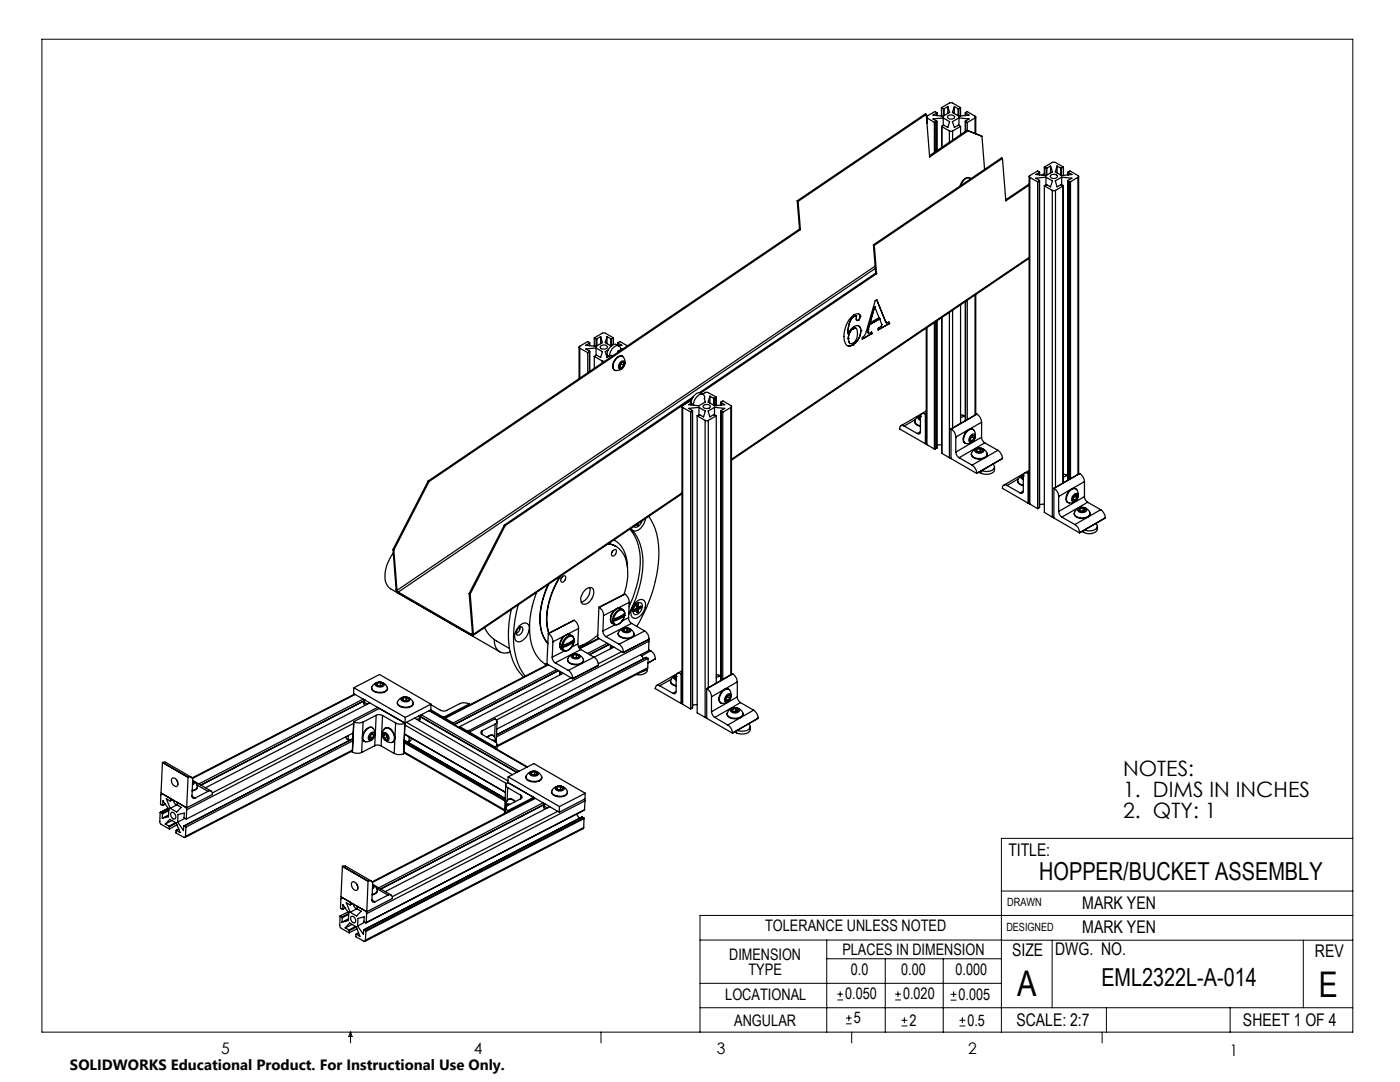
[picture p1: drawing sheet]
<svg xmlns="http://www.w3.org/2000/svg" width="279mm" height="216mm" viewBox="0 0 279 216" stroke-linecap="round" stroke-linejoin="round" font-family="sans-serif">
<g fill="none" stroke="#000" stroke-width=".2">
<path d="M8.4 7.8h261.6v198.2h-261.6zM199.8 177.8h70.2M270 167.3h-70.2v38.7M139.7 187.6h60.2M139.7 196.2h60.1M165 187.6v18.4M165 191.3h34.8M167.1 199.5h1.1M167.1 198.4h1.1M167.7 197.8v1.1M176.7 191.3v14.7M178.6 199.5h1.2"/>
<path d="M178.6 198.4h1.2M179.2 197.8v1.1M188.2 191.3v14.7M189.7 199.6h1.2M189.7 198.4h1.2M190.3 197.8v1.2M199.8 187.6h70.2M210 187.6v13.5M260.1 187.6v13.5M270 182.7h-130.3v23.3M70 206v2.1M70 206l.3 .8h-.7z"/>
<path d="M119.9 206v2.1M139.7 201.1h130.3M168.8 204.3h1.2M168.8 203.1h1.2M169.4 202.6v1.1M170 206v2.1M179.9 204.7h1.2M179.9 203.6h1.2M180.5 203v1.2M191.5 204.7h1.2M191.5 203.6h1.2M192.1 203v1.2"/>
<path d="M220 206v2.1M220.8 201.1v4.9M245.5 201.1v4.9"/>
</g>
<g fill="none" stroke="#000" stroke-width=".25">
<path d="M184.9 22.8l-25.6 17.4M184.9 22.8l.6 8.5 7.7-5.2M184.9 22.8l-.2-.1-25.6 17.4M184.9 23.5h.1M185 23.5l1.5 .9M185 23.5v1.1M186.5 24.4h.2M186.5 24.4v6M186.7 24.4v5.9M187 22.5v.6M187 24.2l-.1 5.9M187.9 21.5l1.8-1 .4 .1 1.6 .9"/>
<path d="M187.9 21.5l.4 .2M187.9 21.5v1.6M187.9 25.2v4.3M188 25.3l1.5 .8M188.2 23.5l1.3 .8-.3 1.1-.8-.4-.4 .3M188.2 23.5l-2 .2 .8 .5-.3 .2M188.2 23.5v1.5M188.3 21.7h.1M188.3 21.7v1.5M188.4 21.7v1.4M189.1 23.2l.7-.3 .5 .2 .2 .3a.83 .83 0 0 1-1.4 0zM189.2 21.3l.3 1.1-1.3 .8-2-.2 .8-.5-.4-.2-1.7 1"/>
<path d="M189.2 21.3l-.8 .4M189.2 21.3v1.3M189.5 26.1h.6M189.5 26.1v2.3M190.1 26.1v1.9M190.5 21.3l.7 .4M190.5 21.3l-.4 1.1 1.3 .8 2-.2-.7-.5M190.5 21.3v1.3M191.2 21.7h.1M191.2 21.7v1.4M191.3 21.7v1.5M191.4 23.5l-1.3 .8 .4 1.1 .7-.4 .5 .2"/>
<path d="M191.4 23.5l2 .2-.7 .5M191.4 23.5v1.5M191.7 25.2l-1.6 .9M191.7 21.5l-.4 .2M191.7 21.5v1.6M191.7 25.2v1.7M192.7 22.5v.6M192.7 24.2v2M192.7 22.5l.3-.2 1.7 .9v.2l-.1 .1M192.7 24.2l.3 .2M193 26l.2 .1M193 26l-7.5 5.1"/>
<path d="M193 26l3 1.2M193 24.4v1.6M193.2 26.1l2.8 1.1M193.6 35.5h-.1a1.65 1.65 0 0 0-1.9 1.6M193.7 35.7v-.1a1.14 1.14 0 0 0-1.6 .6l-.4 .8M194.6 23.5l-1.6 .9M194.6 23.5v3.1M194.7 23.4v3.3M196 27.2l.5 6.6M200.1 31.6l-25.6 17.4M200.1 31.6l.6 8.5 4.7-3.2M200.1 31.6l-.2-.1-25.6 17.4"/>
<path d="M205.4 35.2v65.2l.1 .2M205.4 36.7l-4.7 3.2M205.5 35.4l1.6 .9M205.5 35.4v65.2M207.1 36.3v65.2M207.4 34.4l-.3-.3-1.6 1-.1 .1 .1 .2M207.4 34.4l-.7 .4 2 .2M207.4 36.1l-.3 .2M207.5 34.4v.5M207.5 36.1l-.1 65.2M208.4 34.9l-.2 .1M208.4 34.9h.1"/>
<path d="M208.4 34.9l-.2-.1-.2 .2M208.4 33.3l1.8-1 .4 .1 1.6 .9M208.4 37.1l1.6 .9M208.4 33.3l.4 .2M208.4 37.1v65.1l1.6 1M208.4 33.3v1.7M208.7 35.3l1.3 .8-.3 1.2-.9-.4M208.7 35.3l-2 .3 .7 .5M208.7 35.3v1.6M208.8 33.5h.1M208.8 36.9l-.4 .2M208.8 33.5v1.5"/>
<path d="M208.9 33.5v1.4M209.7 35l.6-.2a.52 .52 0 0 1 .7 .5l-.4 .3h-.6l-.3-.3zM209.7 33.1l.3 1.2-1.3 .7M209.7 33.1l-.8 .4M209.7 33.1v1.4M210 38h.6M210 38v65.2M210.6 38v59.3M211 33.1l-.4 1.2 1.3 .7 2-.2-.7-.4M211 33.1l.7 .4M211 33.1v1.4M211.7 33.5h.1"/>
<path d="M211.7 33.5v1.4M211.8 33.5v1.5M211.9 35.3l2 .3-.7 .5M211.9 35.3l-1.3 .8 .4 1.2 .7-.5 .5 .3M211.9 35.3v1.6M212.2 37.1l-1.6 .9M212.2 37.1v59.3M212.2 37.1v59.2M212.2 33.3l-.4 .2M212.2 33.3v1.7M213.1 34.4v.5M213.1 36.1v59.7"/>
<path d="M213.2 34.4l.3-.3 1.7 1 .1 .1-.2 .2M213.2 36.1l.3 .2M213.2 34.4v.5M213.2 36.1v59.7M213.5 36.3h.1M213.5 36.3v59.3M213.6 36.3v59.2M215.1 35.4l-1.5 .9M215.1 35.4v59.3M215.3 35.2v59.4M159.1 40.1l.2 .1M159.1 40.1l.5 5.6"/>
<path d="M159.3 40.2l.4 5.6M159.6 45.7l.1 .1M159.6 45.7l-74.2 50.3M159.7 45.8l-74.1 50.3M174.3 48.9l.2 .1M174.3 48.9l.5 5.6M174.5 49l.4 5.6M174.7 53.1l-95.5 64.7M174.7 53.6l-95.2 64.5M174.8 54.5l.1 .1M174.8 54.5l-35.2 23.9M174.9 54.6l-35.1 23.8"/>
<path d="M193 59.9v23.8M194.6 58.8v24M194.7 58.7v24M205.4 51.5l-59.4 40.3M205.4 51.4l-59.4 40.3M115.6 69.3v6.2M115.7 69.5l1.6 .9M115.7 69.5v6M117.3 70.4v4M117.7 68.5l-.4-.3-1.7 .9v.2l.1 .2M117.7 70.2l-.4 .2M117.7 68.5v.5"/>
<path d="M117.7 70.2v3.9M117.7 68.4v.6M117.7 70.1v4M118.6 67.4l1.7-1h.4l1.7 1M118.6 71.1l1.6 .9M118.6 67.4l.4 .2M118.6 67.4v1.7M118.6 71.1v2.4M119 67.6h.1M119 69.4l1.2 .8-.3 1.1-.9-.4M119 69.4l-2.1 .2 .8 .6M119 70.9l-.4 .2"/>
<path d="M119 67.6v1.5M119 69.4v1.5M119.1 67.6v1.4M119.9 67.2l-.8 .4M119.9 67.2l.3 1.2-1.2 .7-2.1-.2 .8-.4M119.9 67.2v1.4M120 69l.8-.1 .4 .4a.86 .86 0 0 1-1.4 0zM120.2 72l.4 .1M120.2 72v.4M121.1 70.8v.4M121.1 67.2l.8 .4M121.1 67.2l-.3 1.2 1.2 .6"/>
<path d="M121.1 67.2v1.4M121.4 69.8l-.6 .4 .3 1.1 .8-.4 .3 .1M121.9 67.6h.2M121.9 67.6v1.4M122.1 67.6v1.4M122.4 67.4l-.3 .2M122.4 67.4v1.4M123.2 71.4a.86 .86 0 0 1 1-.3 .86 .86 0 0 1 .5 1 1.69 1.69 0 0 1-2 1.8 1.79 1.79 0 0 1 .5-2.5zM123.3 68.4v.5M123.3 70.1v.2M123.4 68.5l.3-.3 1.5 .8M123.4 68.5v.4"/>
<path d="M123.4 70.2h.1M123.4 68.5l.7 .4-.7 .1M123.5 69a1.11 1.11 0 0 0-1.8 .3l-.4 .8-.2 .7M123.6 73.1l.5 .3M123.8 72.2l.3-.1a.42 .42 0 0 1 .6 .2l-.1 .6a.77 .77 0 0 1-1.1 .6v-.7zM123.9 69.6h.2l-.7 .6M123.9 69.8a.77 .77 0 0 0-.5-.8 .77 .77 0 0 0-1 .3l-.4 .7-.4 1.1-.5-.3M124 72.4v.2M124 72.6l-.4 .5M124 72.6l.5 .2M124.2 71.1a1.02 1.02 0 0 0-1.4 .5 1.5 1.5 0 0 0-.1 2.3M124.5 72.8v-.5h-.4l-.5 .5v.5l.5 .1"/>
<path d="M124.5 72.8l-.4 .6M138.1 79.6l-37.3 25.3M138.3 79.2l-37.7 25.6M139.8 78.4a1.91 1.91 0 0 0-1.9 2.1M139.8 78.4l.5 .3M140.2 78.6l.7-.3h.3l1.7 1M140.5 79.5l.3 .7-1.3 .8-2.1-.2 .5-.3M140.7 79.4a.74 .74 0 0 0-.6-.8 .74 .74 0 0 0-.9 .4l-.7 1-.1 .8M141.7 79.1l-.4 1.1 1.3 .8M141.7 79.1l.7 .4M141.7 79.1v1.3M142.4 79.5h.2"/>
<path d="M142.4 79.5v1.4M142.6 79.5v1.5M142.9 79.3l-.3 .2M142.9 79.3v1.6M169.2 66.3v.3M169.2 66.3h.1M169.2 66.6h.1M169.3 67.5l.1 .6 .3 .4M169.3 67.5h.1M170.2 68.8l-.5 .2h-.5M170.2 68.8h.1M170.3 65.6a2.26 2.26 0 0 0-1 1.9"/>
<path d="M170.3 65.6a.44 .44 0 0 1 .7 .1 2.21 2.21 0 0 1-1.1 2.9h-.1M170.3 65.6h.1M170.5 63.1a3.6 3.6 0 0 0-1.3 3.2M170.5 63.1h.1M170.8 63l-.3 .1M170.8 65.5l-.5 .1M170.8 63h.1M170.9 63v.1a.46 .46 0 0 0-.1 .5 .46 .46 0 0 0 .4 .3M171.2 63.9h.1M171.2 63.9l-.1 .1M171.4 65.1l.3 .4 .1 .5M171.6 62.8l.1 .3"/>
<path d="M171.7 63.1l-.2 .5-.3 .3M171.7 63.1l-.1-.3a1.19 1.19 0 0 0-1.7 .4 5.5 5.5 0 0 0-1.2 5.4 .92 .92 0 0 0 1.5 .2M171.7 63.1h.1M171.8 66a3.4 3.4 0 0 1-1.6 2.8M171.8 66l-.1-.5a1.05 1.05 0 0 0-1-.5 1.05 1.05 0 0 0-.8 .7l-.7 .9M171.8 66h.1M173.2 66.2l.2 .3 .6-.2v.3M173.2 66.2v.2M173.2 66.2h.1M173.2 65.7v.5M173.2 65.7h.1M173.5 64.8l-.3 .9"/>
<path d="M173.5 64.8h.1M173.6 64.4h.1M174 66.6h.1M174.6 61.2h.1M174.6 61.2l-1 3.2M174.6 61.2l.8 2.2-1.8 1M175.5 63.6l.5 1.1a.77 .77 0 0 1-.7 .8v.3l2.1-1.2M175.5 63.6h.1M175.5 63.6l-2 1.2M176.8 64.3l.2 .2 .4-.2v.3M176.8 64.3l-1.8-4.5-.3 .2-1.8 6.1a1.76 1.76 0 0 1-.8 1.2v.4l1.9-1.1M176.8 64.3l.1 .1"/>
<path d="M176.8 64.3h.1M177.4 64.6h.1M184.9 65.5v23.1l.1 .1M185 65.4v23.3M186.5 64.3v25.3M186.7 64.2v25.4M187 64l-.1 25.4M187.9 63.4l.1 27.1M189.5 62.3v29M190.1 61.9v23.5M191.7 60.8v23.7M192.7 60.2v23.8"/>
<path d="M192.7 60.1v23.8M85.4 96l.2 .1M85.4 96l-7 13.6M85.6 96.1l-7 13.6M136.1 81.1v59.3l.1 .1M136.1 98.5l-41.7 28.3M136.1 98.4l-41.6 28.2M136.2 81.3l1.6 .9M136.2 81.3v59.2M137.8 82.2v59.3M137.9 80.5l.5 .3M137.9 80.5v.3"/>
<path d="M137.9 80.1l-.1-.1-1.6 1-.1 .2 .1 .1M138.2 82v59.3M138.4 80.8v.1M139.1 83l1.6 .9M139.1 83v59.2l1.6 1M139.5 81.3l1.3 .7-.4 1.2-.9-.4M139.5 81.3l-2.1 .2 .8 .5-.4 .2M139.5 82.8l-.4 .2M139.5 81.3v1.5M140.4 81l.6-.3a.5 .5 0 0 1 .7 .6l-.7 .2a.6 .6 0 0 1-.7-.4zM140.7 83.9h.7M140.7 83.9v59.3"/>
<path d="M141.4 83.9v53.3M142.6 81.3l2 .2-.7 .5M142.6 81.3l-1.3 .7 .4 1.2 .9-.4M142.6 82.8l.3 .2M142.6 81.3v1.5M142.9 83l-1.5 .9M142.9 83v53.3M143.9 80.3v.5M143.9 82v53.8M143.9 80.3l.5-.3 1.5 .9 .1 .2-.1 .2M143.9 80.3l.7 .5-2 .2M143.9 82l.4 .2"/>
<path d="M144.3 82.2v53.4M145.9 81.3l-1.6 .9M145.9 81.3v53.3M146 81.1v53.4M179.5 85.6l5.2 2.9M179.5 85.5v.1M180.4 85a.56 .56 0 0 0-.6 0 .56 .56 0 0 0-.3 .5M180.4 85l2.7 1.5M182.6 84.1v.1a1.1 1.1 0 0 0 1.1 .9M182.7 83.7l-2.3 1.3M183.7 83.9l-.4-.4a.52 .52 0 0 1 .4-.6 1.3 1.3 0 0 0-1.1 1.4 1.24 1.24 0 0 0 1.1 .6M183.7 83.1h.1"/>
<path d="M183.7 86.1a.37 .37 0 0 1-.2 .5 .37 .37 0 0 1-.4-.1M183.7 83.1l-.2 .4 .2 .1M183.7 83.1v3M183.7 86.1l-.6 .4M184.6 82.6a.6 .6 0 0 0-.6-.1 .6 .6 0 0 0-.3 .6M184.6 82.6h.1M184.7 82.6v5.9M184.9 82l-5.1 2.9M184.9 88.4l-.2 .1M184.9 82.5l-.2 .1M184.9 82.5l-.3 .1M185 88.7l1.5 .9"/>
<path d="M186.5 89.6h.2M186.9 89.4l-.2 .2M187 89.4h.1M187.9 90.4l.1 .1M187.9 88.7l-.9 .1M188 90.5l1.5 .8M189.5 91.3l.3 .1M189.8 85.6v5.9l5.1 3M189.8 85.6h.1M189.8 85.6a1.84 1.84 0 0 1 .9 1.6M190.7 90.2l.2 .5 .5 .6M190.7 87.2v3"/>
<path d="M191.4 91.3l2.6 1.5M191.7 82.8l.5 .1 .5 .2M192.7 83.1h-.5l-.5 .3M193.1 86a.86 .86 0 0 1 1.1-.3 .86 .86 0 0 1 .5 1 1.56 1.56 0 0 1-2.3 1.6l-.1-.6 .1-.7zM193.6 87.7l.4 .2M193.8 86.9a.54 .54 0 0 1 .8-.2 1.16 1.16 0 0 1-1 1.5 .89 .89 0 0 1 .2-1.3zM193.9 90.6a1.48 1.48 0 0 0 2 1l.4-.1a.91 .91 0 0 0 .7-.9M194 87.2l-.4 .4M194 87v.2M194 87.2l.4 .3M194 92.8a2.1 2.1 0 0 1 .9 1.7M194.1 90a1.56 1.56 0 0 1 1.7-.6 1.56 1.56 0 0 1 1.2 1.4 2.05 2.05 0 0 1-3.1 0v-.2z"/>
<path d="M194.2 85.7a1.45 1.45 0 0 0-1.8 1.3 1.01 1.01 0 0 0 .2 1.4M194.4 87.5v-.6h-.4l-.4 .5v.5h.4M194.4 87.5l-.4 .4M194.6 89.7a1.07 1.07 0 0 1 1.8 .3 1.05 1.05 0 0 1-1.9-.1zM195 82.7a2.07 2.07 0 0 1 .9 1.5M195 89.6v.5M195 82.7l-5.2 2.9M195.4 94.2l.3 .2M195.6 89.5l.5 .3-.2 .4-.6 .1-.5-.3 .2-.4M195.6 89.5l-.6 .1M195.6 90.1l-.5 .1M195.6 90.1l.2 .1"/>
<path d="M195.6 89.5v.6M195.7 94v.4M195.9 87.2a1.41 1.41 0 0 0 .6 1.2M195.9 84.2l-5.2 3M195.9 84.2v3M195.9 87.2l-5.2 3M196.5 88.4l-5.1 2.9M196.5 88.4l2.6 1.5M198.2 92.6a.76 .76 0 0 1 .2 .9 .76 .76 0 0 1-.7 .5l-.8 .1-1-.2M198.5 93.2v.5a1.84 1.84 0 0 1-2.8 .7M199.1 89.9a2.21 2.21 0 0 1 1 1.6M199.1 89.9l-5.1 2.9"/>
<path d="M200.1 91.5l-5.2 3M200.1 91.5h.1M201 96.9a.57 .57 0 0 0-.7-.1 .57 .57 0 0 0-.2 .6l5.1 3M201 96.9l2.6 1.5M203.1 95.9a1.07 1.07 0 0 0 1.1 1M203.2 95.6l-2.2 1.3M204.2 95.7l-.4-.3a.52 .52 0 0 1 .5-.6 1.36 1.36 0 0 0-1.2 1.4 1.37 1.37 0 0 0 1.1 .6M204.2 95h.1M204.2 98a.39 .39 0 0 1-.2 .4 .39 .39 0 0 1-.4 0M204.2 95l-.2 .4 .2 .1M204.2 95v3M204.2 98l-.6 .4"/>
<path d="M204.5 94.4l-4.2 2.4M205.1 94.4a.56 .56 0 0 0-.6 0 .56 .56 0 0 0-.3 .6M205.1 94.4l.1 .1M205.1 94.4h.3l-.2 .1M205.2 94.5v5.9M205.4 93.9l-.9 .5M210.3 97.4v6l5.1 2.9M210.3 97.4h.1M210.4 97.4a1.96 1.96 0 0 1 .9 1.7M211.3 99.1v3M212.2 94.7h.6l.3 .3h-.4l-.5 .3M213.6 97.8a.86 .86 0 0 1 1.1-.3 .86 .86 0 0 1 .5 1 1.52 1.52 0 0 1-.6 1.5 1.52 1.52 0 0 1-1.6 .1l-.1-.9 .2-.7z"/>
<path d="M214.1 99.6l.4 .2M214.3 98.7a.54 .54 0 0 1 .8-.1 1.15 1.15 0 0 1-1 1.5 .93 .93 0 0 1 .2-1.4zM214.5 99.1l-.4 .4M214.5 98.8v.3M214.5 99.1l.4 .2M214.7 97.5a1.82 1.82 0 0 0-1.9 2.3l.3 .5M214.9 99.3v-.5l-.4-.1-.4 .5v.6h.4M214.9 99.3l-.4 .5M215.5 94.5a1.98 1.98 0 0 1 .9 1.6M215.5 94.5l-5.1 2.9M215.5 94.5l-5.2 2.9M216.4 99.1a1.41 1.41 0 0 0 .7 1.1"/>
<path d="M216.4 96.1l-5.1 3M216.4 96.1v3M216.4 99.1l-5.1 3M78.4 109.6l.2 .1M78.4 109.6l.7 8.1M78.5 110.3a6.9 6.9 0 0 0-1.4 6.1l.8 1.1 21.9 12.6M78.6 109.7l.6 8.1M79.1 117.7l.4 .7v-.3M79.1 117.7l.1 .1M79.2 117.8l.3 .3M79.5 118.1l14.6 8.5M93.6 118.4l.2 .1"/>
<path d="M93.6 118.4l.7 8.1M93.8 118.5l.7 8.1M100.6 104.8l.2 .1M100.6 104.8l-7 13.6M100.8 104.9l-7 13.6M107.1 118.2a15.8 15.8 0 0 0-.5 11.7 6.2 6.2 0 0 0 2.5 2.8M109.4 116.6a14.3 14.3 0 0 0-1.3 9.7l.6 1.3 .6 .8M109.5 116.6a14.8 14.8 0 0 0-1.3 9.7l.6 1.3 .5 .8M111.8 115a15.3 15.3 0 0 0-2.5 10.6l.2 .8M111.9 114.9a15 15 0 0 0-2.5 10.8l.1 .6M112.1 115.2l-.1 .3M112.3 115.1l.3-.2h.2a.81 .81 0 0 1-.8 1.2 .72 .72 0 0 1 .3-1z"/>
<path d="M116.9 117.6a.89 .89 0 0 1 1.1-.4 .89 .89 0 0 1 .5 1.1 2.46 2.46 0 0 1-1.9 2.3 1.01 1.01 0 0 1-.6-1.5l.3-.8zM117.7 117.2a2.6 2.6 0 0 1-1.7 3M121.4 108.5a4.7 4.7 0 0 1 3.8 4.8 12.6 12.6 0 0 1-.7 5.3M121.4 108.5l1.5 .5M122.3 110l-.2 .2M122.3 109.9l.6-.2a.84 .84 0 0 1-.8 1.2v-.6zM122.7 107.8l-.2-.1a5.8 5.8 0 0 1 2.7 5.5M124.7 118.5l-5.2 2.7M124.7 118.5v.1M124.7 118.6a1.91 1.91 0 0 1 .9 1.6M124.7 118.6l-5.1 2.6M125.7 105.6a9.9 9.9 0 0 1 2 7.9l-.6 3.4-.8 2.3-.7 1.8"/>
<path d="M125.8 105.5a8.8 8.8 0 0 1 2.5 7.2 23.5 23.5 0 0 1-2.8 9.9M127.1 104.6v.2l.3-.1M127.3 104.5l.1 .1M127.4 104.6l-.3 .1M127.4 104.6v.1M127.4 104.4v.3M128.1 103.9l-.2 .6a.98 .98 0 0 1-1.4 .6M128.8 103.5a2.91 2.91 0 0 1-2.2 2.5l-.4-.3-.2-.3M129.5 103a13.1 13.1 0 0 1 1.9 9.2 30.7 30.7 0 0 1-4.3 12.8M205.4 100.3l-.2 .1M205.5 100.6l1.6 .9M207.4 101.3l-.3 .2"/>
<path d="M207.5 101.2l-.1 .1M208.4 100.6l-.9 .1M210 103.2l.3 .1M211.3 102.1l.1 .5 .5 .6M211.9 103.2l2.6 1.5M214.4 102.4a1.48 1.48 0 0 0 2 1 1.07 1.07 0 0 0 1.2-1M214.5 104.7a1.95 1.95 0 0 1 .9 1.6M214.7 101.8a1.56 1.56 0 0 1 1.7-.5 1.56 1.56 0 0 1 1.1 1.4 2.05 2.05 0 0 1-3 0l-.1-.3zM215.2 101.5a1.07 1.07 0 0 1 1.7 .3 1.08 1.08 0 0 1-1.8-.1zM215.5 101.5v.5M215.9 106l.4 .2M216.1 101.4l.5 .3-.2 .3-.6 .1-.5-.3 .2-.3"/>
<path d="M216.1 101.4l-.6 .1M216.1 101.9l-.5 .1M216.1 101.9l.3 .1M216.1 101.4v.5M216.3 105.9v.3M217.1 100.2l-5.2 3M217.1 100.2l2.6 1.5M218.7 104.5l.1 .1a.78 .78 0 0 1 .1 .8 .78 .78 0 0 1-.7 .4l-.8 .1-1-.1M219 105a1.15 1.15 0 0 1-1.2 1.5h-.8l-.7-.3M219.7 101.7a2.21 2.21 0 0 1 .9 1.6M219.7 101.7l-5.2 3M220.6 103.3l-5.2 3"/>
<path d="M220.6 103.3v.1M70.6 137.2l10.3 6M70.6 137.2l5.1-2.6 10.3 5.9M70.6 137.2v1.2l10.2 5.9M70.8 138.5l-32.5 16.7M70.9 138.6l-32.5 16.8M72.5 139.5l-32.8 16.9M72.9 139.7l-32.9 17M72.9 139.7l-32.8 17M74.2 137.2v.1a1.59 1.59 0 0 0 2 1l.4-.1a.92 .92 0 0 0 .7-.8M74.5 136.7a1.59 1.59 0 0 1 1.7-.5 1.59 1.59 0 0 1 1.1 1.4 2.22 2.22 0 0 1-3.1-.1v-.5zM75 136.3a1.15 1.15 0 0 1 1.7 .4 1.07 1.07 0 0 1-1.8-.2z"/>
<path d="M75.3 136.3v.5M75.9 136.8h-.4M75.9 136.8l.2 .1M76 136.2l.4 .3-.2 .4h-.6l-.5-.2 .2-.4M76 136.2l-.7 .1M76 136.2l-.1 .6M79.6 139.6a1.7 1.7 0 0 1 2.9 .7 1.76 1.76 0 0 1-2.4 .7 .75 .75 0 0 1-.7-.5 .75 .75 0 0 1 .2-.9zM80.1 139.3a1.15 1.15 0 0 1 1.7 .3 1.07 1.07 0 0 1-1.8-.1zM80.5 139.3l-.1 .4M81.1 139.2l.5 .3-.2 .3-.6 .1-.5-.3 .2-.3M81.1 139.2l-.6 .1M81.1 139.7l-.5 .1"/>
<path d="M81.1 139.7l.1 .1M81.1 139.2v.5M91.9 125.5l.1 .1M94.1 126.6v.2a.21 .21 0 0 0 .3 0 .21 .21 0 0 0 .1-.2M94.3 126.5l-.2 .1M94.3 126.5l.2 .1M96.7 125.2a5.9 5.9 0 0 0 1.9 2.4M98.6 127.6a2.25 2.25 0 0 0 2.7 2.6l.5-.1M98.6 127.6l3.1 1.8M102 121.6a16.3 16.3 0 0 0 1.2 12l1.3 1.5M103.4 120.7a18.3 18.3 0 0 0 .4 12.7l1 1.5M103.4 125.4l.6-.3a1 1 0 0 1 .3 1 1 1 0 0 1-.9 .7h-.1a.96 .96 0 0 1 .1-1.4z"/>
<path d="M103.6 124.9a1.12 1.12 0 0 1 2-.1 2.74 2.74 0 0 1-2.2 3.3 1.27 1.27 0 0 1-.5-2.1zM103.8 125.1v.1a1.39 1.39 0 0 1-.8 1.2M108.7 132.5l.5 .2M109.4 132.6l-20.8 10.7M109.4 126.4h.1M109.4 126.4l-.3 6.1 5.2 2.9M109.5 126.4a1.91 1.91 0 0 1 .8 1.7M109.5 132.6l-20.7 10.7M110.2 131.1l.1 .5 .5 .7M110.3 128.1l-.1 3M110.8 132.3l2.6 1.5M111.1 133.6l-20.6 10.7"/>
<path d="M111.8 134l.1 .6M111.8 134.1l-.1 .6M112.1 129.2h.1M112.1 129.2h.2M112.1 129.2l.4 .6M112.1 129.6l.4 .2M112.1 128.7h.2M112.1 128.7v.5M112.4 134.3l-20.6 10.7M112.6 129.9l-2.4 1.2M112.7 126.8l-2.4 1.3M113.3 131.6a1.5 1.5 0 0 0 2 1h.3a.91 .91 0 0 0 .9-.8"/>
<path d="M113.4 133.8a2.04 2.04 0 0 1 .9 1.6M113.6 131.1a1.7 1.7 0 0 1 2.9 .6 1.81 1.81 0 0 1-2.4 .7 .78 .78 0 0 1-.8-.5 .78 .78 0 0 1 .3-.8zM113.8 126.6a1.67 1.67 0 0 0-2 1.5 1.14 1.14 0 0 0 .3 1.5M113.8 126.6l.4 .2a1.9 1.9 0 0 0-2.1 1.9M113.8 126.6a1.68 1.68 0 0 0-1.9 1.5 1.18 1.18 0 0 0 .2 1.5M114 135.3l-20.7 10.6M114.1 130.7a1.15 1.15 0 0 1 1.7 .4 1.07 1.07 0 0 1-1.8-.2zM114.1 126.9l.3 .2 .1 .5M114.3 135.4h.1M114.4 130.7v.5M114.5 127.6v.4M114.5 128h.1"/>
<path d="M114.5 128v.1M114.5 128.1l-.7 .5-1.5 .6M114.5 128.1a1.84 1.84 0 0 1-1.8 1.7l-.4-.6M114.5 128l-2.4 1.2M114.5 128a1.87 1.87 0 0 1-2 1.8M114.5 127.6a.68 .68 0 0 0-.4-.7 .68 .68 0 0 0-.8 .2l-.5 .6-.5 1M114.5 127.6a4.7 4.7 0 0 1-2.2 1.1M114.6 123.8a1.91 1.91 0 0 1 .9 1.6M114.6 123.8l-5.1 2.6M114.6 123.8l-5.2 2.6M115 130.6l.5 .3-.1 .4h-.7l-.4-.2 .1-.4M115 130.6l-.6 .1"/>
<path d="M115 131.2h-.5M115 131.2l.2 .1M115 130.6v.6M115.3 128.5l.3 .8 .3 .3M115.3 128.5l-1.3 .7M115.5 125.4l-.2 3.1M115.5 125.4l-2.4 1.2M115.9 129.6l-5.1 2.7M115.9 129.6l2.6 1.5M116.3 128.7l-.8 .4M117.7 130.6l3.9-2-3.9 2M118.5 131.1a1.91 1.91 0 0 1 .9 1.7"/>
<path d="M118.5 131.1l-5.1 2.7M119.3 126.7l-1.5 1.1-2.4 1.2M119.4 132.8l-5.1 2.6M119.4 132.8h.1M119.5 127.4l-3.9 1.9M119.5 121.2h.1M119.5 121.2l-.2 6 5.1 3M119.6 121.2a1.78 1.78 0 0 1 .8 1.6M119.6 127.4l-3.9 2M120.3 125.9a1.26 1.26 0 0 0 .6 1.1M120.4 122.8l-.1 3.1M120.9 127l2.6 1.6"/>
<path d="M121.2 128.4l-3.9 2M121.8 128.9v.6M121.9 128.8l.2 .6M122.2 124h.1M122.2 123.5h.2M122.2 123.5h.1M122.2 123.5v.5M122.2 124h.2M122.2 124l.4 .6M122.5 129.1l-3.9 2M122.7 124.7l-2.4 1.2M122.8 121.6l-2.4 1.2"/>
<path d="M123.4 126.4v.1a1.59 1.59 0 0 0 2 .9h.4a.92 .92 0 0 0 .7-.9M123.5 128.6a1.78 1.78 0 0 1 .9 1.6M123.7 125.8a1.59 1.59 0 0 1 1.7-.5 1.59 1.59 0 0 1 1.1 1.5 2.22 2.22 0 0 1-3.1-.2v-.4zM123.9 121.4a1.77 1.77 0 0 0-2.1 1.8 1.04 1.04 0 0 0 .4 1.2M124.1 130l-4.7 2.4M124.2 125.5a1.15 1.15 0 0 1 1.7 .3 1.07 1.07 0 0 1-1.8-.1zM124.2 121.6l.4 .3 .1 .4M124.2 121.6a1.79 1.79 0 0 0-1.9 1.5l-.1 .4M124.2 121.6l-.3-.2a1.73 1.73 0 0 0-1.9 1.5l-.1 .4a1.06 1.06 0 0 0 .7 1.3M124.4 130.2h.1M124.5 125.5v.4M124.6 122.7h.1"/>
<path d="M124.6 122.7v.1M124.6 122.7l-2.4 1.3M124.6 122.4v.3M124.6 122.8l-.9 .7-1.3 .5M124.6 122.8a1.9 1.9 0 0 1-1.8 1.8l-.4-.6M124.7 122.8a1.87 1.87 0 0 1-2.1 1.8M124.7 122.3v.1M124.7 122.4a.71 .71 0 0 0-.5-.7 .71 .71 0 0 0-.8 .2l-.5 .5-.5 1.1M124.7 122.4l-1.3 .8-1 .3M125.1 125.9l-.4 .1M125.1 125.9l.2 .1M125.2 125.4l.4 .3-.2 .3-.6 .1-.4-.3 .1-.3"/>
<path d="M125.2 125.4l-.7 .1M125.2 125.4l-.1 .5M125.4 123.3a1.26 1.26 0 0 0 .6 1.1M125.4 123.3l-1.3 .6M125.6 120.2l-.2 3.1M125.6 120.2l-2.4 1.2M126 124.4l-5.1 2.6M126 124.4l2.7 1.5M126.3 121.6v.1M126.3 121.3l.1 .8M126.7 121.6l.2 .2M126.8 121.6l.3 .2"/>
<path d="M126.9 120.2a1.08 1.08 0 0 1 1.8-.1 2.73 2.73 0 0 1-2.1 3.3 1.33 1.33 0 0 1-.5-2zM126.9 120.7a.7 .7 0 0 1 .9-.4 .7 .7 0 0 1 .4 .9l-.3 .7a.95 .95 0 0 1-1.4 .6l-.1-.8zM126.9 120.4h.1M127 121.4v.2M127 121.6l.4 .4M127 121.6l.4 .2M127.1 121.3l-.5 .6 .3-.1M127.1 121.8v.4l.3-.1M127.1 121.8h-.2M127.1 121.3l.4 .3M127.1 120.8l.3-.1v.3M127.1 120.8v.5"/>
<path d="M127.1 120.8l.3 .2M127.1 121l.4 .1M127.2 120.4a1.21 1.21 0 0 0-.9 1.6M127.3 121.2h.5M127.3 121.2h-.2M127.3 121.2l.3 .2M127.4 122l-.3 .1M127.4 122v.1M127.4 120.3l-.8 .4M127.4 121l.1 .1M127.4 121.8v.3M127.5 121.1l.4-.1v.2"/>
<path d="M127.5 121.6l-.1 .2M127.6 121.4l-.1 .2M127.8 121v.2M127.8 121.2h.1M127.9 121.2l-.3 .2M127.9 130.6l.5 .8M128.7 125.9a1.91 1.91 0 0 1 .8 1.6M128.7 125.9l-5.2 2.7M129 131.2l.4 .2M129 133.5l-.3 .3-.6 .2M129.2 133.5a1.24 1.24 0 0 1-1.6 1.2l-.6-.1M129.3 133.2l-.1 .3-30 15.5"/>
<path d="M129.3 133.2l-30.1 15.6M129.4 131.4l-30.3 15.6M129.4 131.4l-.1 1.8M129.4 127.6l.1 .4M129.4 129.6l.5 .3M129.5 128l-.1 1.8-30.3 15.7M129.5 128l-30.4 15.7M129.5 127.5l-5.1 2.7M129.9 129.9a1.84 1.84 0 0 1 .9 1.5M129.9 129.9l-1.8 1M130.8 131.4v.1M130.8 131.4l-1.5 .9"/>
<path d="M131.7 136.8a.57 .57 0 0 0-.7 0 .57 .57 0 0 0-.2 .6l5.1 3M131.7 136.8l2.6 1.6M133.8 135.9v.1a1.1 1.1 0 0 0 1.1 .9M133.9 135.5l-2.2 1.3M134.9 135.7l-.2-.2a.45 .45 0 0 1-.2-.5 .45 .45 0 0 1 .5-.2 1.37 1.37 0 0 0-1.1 1.3 1.37 1.37 0 0 0 1 .7M134.9 135h.1M134.9 138a.39 .39 0 0 1-.1 .4 .39 .39 0 0 1-.5 0M134.9 135l-.1 .3 .1 .1M134.9 135v3M134.9 138l-.6 .4M135.2 134.4l-4.1 2.4M135.9 134.4a.58 .58 0 0 0-.7 0 .58 .58 0 0 0-.3 .6"/>
<path d="M135.9 134.4h.1M135.9 134.4v6M136.1 133.8l-.9 .6M136.1 134.3l-.2 .1M141 137.4v5.9l5.2 3M141 137.4h.1M141.1 137.4a1.84 1.84 0 0 1 .9 1.6M142 139v3M142.9 134.7l1 .2h-.5l-.5 .3M144.4 137.8a.86 .86 0 0 1 1-.3 .86 .86 0 0 1 .5 1 1.61 1.61 0 0 1-2 1.8 1.78 1.78 0 0 1 .5-2.5zM144.9 139.6l.3 .2M145 138.7a.5 .5 0 0 1 .8-.1 1.11 1.11 0 0 1-.9 1.5 .89 .89 0 0 1 .1-1.4z"/>
<path d="M145.2 139l-.3 .5M145.2 138.8v.2M145.2 139l.5 .3M145.5 137.5a1.18 1.18 0 0 0-1.7 .9l-.2 .4a1.01 1.01 0 0 0 .3 1.5M145.7 139.3v-.6h-.5l-.3 .5v.5l.3 .1M145.7 139.3l-.5 .5M146.2 134.5a2.07 2.07 0 0 1 .9 1.6M146.2 134.5l-5.1 2.9M146.2 134.5l-5.2 2.9M147.1 139.1a1.41 1.41 0 0 0 .7 1.1M147.1 136.1l-5.1 2.9M147.1 136.1v3"/>
<path d="M147.1 139.1l-5.1 2.9M32.3 158.4h-.1M32.4 152.2l.5-.2 5.3 3.1M32.4 152.2l-.3 6 5.2 3M32.4 152.2l5.2 2.9M34 159.8v-.5l-1.8-.9-.2 2 .5 .3M34 159.8l-.8-.4 .8 1.9M34.3 155.4a.95 .95 0 0 1 1 .2 .95 .95 0 0 1 .2 1.1l-.2 .1a1.03 1.03 0 0 1-1-1.4zM34.4 159.6l-.4 .2M34.5 159.6l-.5 .2M34.7 159.7v.5l.9 .6M35.2 155.6l.3 .5"/>
<path d="M37.6 155.1a.56 .56 0 0 1 .6 0 .56 .56 0 0 1 .3 .6M37.6 155.1l-.3 6.1M38.3 158.9l.6 .3M38.4 156.6a.39 .39 0 0 0 .3-.6l-.2-.1a1.33 1.33 0 0 1 .9 1.3l-.5 .4-.6 .1M38.4 156.2v.2M38.5 155.7l-.2 3.1a.4 .4 0 0 0 .2 .4 .4 .4 0 0 0 .4 0M38.5 155.7l3.6 2.1M39.3 156.6l2.2 1.3M39.4 157a.96 .96 0 0 1-1.1 .8M41.5 157.9a.57 .57 0 0 1 .7 0 .57 .57 0 0 1 .2 .6l-5.1 2.7M41.5 157.9l-2.6 1.3M69 147l.3 .5 .4 .3"/>
<path d="M69.5 146.8v.6l.2 .3M70.3 149.9l-33.4 17.2M70.3 149.7l-33.3 17.2M70.4 147.4l-33.7 17.4M70.4 147.8l-33.3 17.2M70.4 147.4l-33.6 17.4M70.5 146.3l-33.3 17.1M70.6 144.4l-33.3 17.2M70.6 144a2.1 2.1 0 0 0 1.9 .1M70.6 144l-.3 6.1a2.34 2.34 0 0 0 1.9 0M72.5 144.1l-.3 6M73 145.7a.91 .91 0 0 1 .9-.6 .91 .91 0 0 1 .8 .6 1.64 1.64 0 0 1-.3 1.8 1.64 1.64 0 0 1-1.7 .4 1.66 1.66 0 0 1 .3-2.2z"/>
<path d="M73.3 140.5l-.5-.3-.2-.3v.4l.2 .5M73.8 140.3l-32.8 16.9M73.8 146.4a.53 .53 0 0 1 1-.1 1.04 1.04 0 0 1-1.2 1.3 .88 .88 0 0 1 .2-1.2zM73.9 147l-.2 .1M73.9 147l.4 .3M74.3 145.2v-.1a1.92 1.92 0 0 0-1.8 2.6l.2 .3M74.6 146.7l-.2-.4-.5 .2-.2 .6 .2 .4 .4-.2M74.6 146.7l-.3 .6M74.6 146.7l-.5-.3-.2 .6M74.8 148.8a1.35 1.35 0 0 1 1.3 0M74.8 148.8l-2.6 1.3M75.1 142.7a1.35 1.35 0 0 1 1.2 .1"/>
<path d="M75.1 142.7l-2.6 1.4M75.1 142.7l-.3 6.1M75.4 141.1l-33 17.1M75.7 141.4l-5.1 2.6M76.1 148.8l2.6 1.6M76.3 142.8l2.7 1.5M76.3 142.8l-.2 6M76.6 146.2a1.01 1.01 0 0 1 .9 .5 1.01 1.01 0 0 1 0 1.1 1.01 1.01 0 0 1-1-.5 1.01 1.01 0 0 1 .1-1.1zM76.6 146.7l.2-.3 .5 .2 .2 .7-.3 .3-.4-.2M76.6 146.7l.2 .7M76.8 145.3a1.69 1.69 0 0 1 1.9 1.7 .91 .91 0 0 1-.3 1.1 .91 .91 0 0 1-1.1-.1 1.66 1.66 0 0 1-.5-2.7zM76.9 145.3v-.1a1.68 1.68 0 0 1 1.9 1.7 .98 .98 0 0 1-.5 1.2"/>
<path d="M77 146.5l-.4 .2M77 146.5l.2 .6M77.2 147.1l.3 .1M77.2 147.1l-.4 .3M78.7 150.4a2.35 2.35 0 0 0 1.8 0M79 144.3a2.1 2.1 0 0 0 1.8 0M79 144.3l-.3 6.1M79.3 140.2a1.5 1.5 0 0 0 2 1l.4-.1a.91 .91 0 0 0 .8-.8M80.6 150.2l20.1 11.6M80.6 150l20.1 11.6M80.6 148.2l20.2 11.6M80.7 147.7l20.1 11.6"/>
<path d="M80.7 148l20.1 11.7M80.8 144.3l-.3 6.1M80.8 144.3h.1M80.8 144.7l20.3 11.7M80.9 143.2l-.1 1.1M81.1 144.1l20.3 11.7M81.6 147a1.01 1.01 0 0 1-.2 1.1 .82 .82 0 0 0 .7-.8M82.8 143.3l19.5 11.3M83.2 143.6l.4-.2 .2-.4-.1 .9M83.6 142.9l19.5 11.2M83.7 142.8l19.5 11.3M84.1 142.6l19.5 11.3"/>
<path d="M85.6 141.8l19.5 11.3M85.8 141.7l19.5 11.3M86 141.6l-5.2 2.7M86 141.6l2.5 1.5M86 140.5l-5.1 2.7M86 140.5v1.1M88.5 143.1v.2M88.8 143.3l-.3 .1M88.8 143.3l1.7 1M90.5 144.3l-.1 .2M90.6 144.6l20.9-10.8-20.8 10.8M91.8 145v.2"/>
<path d="M91.8 145l1.5 .9M93.3 145.9l.3 .4 .1-.2M93.7 140.5a2.4 2.4 0 0 0-1.9-.1l-2.7 1.3a1.35 1.35 0 0 1-1.2 0l-1.9-1.1M93.7 146.1l5.1 2.9M93.7 140.5l-5.2 2.6M93.7 140.5l-.1 .2M96.2 145.8a.37 .37 0 0 0-.2 .4 .37 .37 0 0 0 .2 .3l2.6 1.5a.53 .53 0 0 1 .4 .5 .53 .53 0 0 1-.4 .5M96.2 145.8v.7M97.3 147.1a.89 .89 0 0 1 1-.4 .89 .89 0 0 1 .6 1v.4M98.3 147.7h.1a.38 .38 0 0 1 .5 .4M98.4 146.8a.98 .98 0 0 0-1.2 .3M98.8 149v.3"/>
<path d="M98.8 149h.1M98.8 144.5a.55 .55 0 0 0 .4-.5 .55 .55 0 0 0-.4-.6l-5.1 2.7M98.8 144.5l-2.6 1.3M98.8 144.5l-.1 2.6M99.1 146.6l29.9-15.4zM99.2 148.6v.9M99.2 144l-.2 4.2M100.9 158.1l-20.1-11.6 20.1 11.6M100.9 156.6l-.2 5.7M101.3 157.2l2.6 1.5M101.3 157.2l-.1 2.6M101.4 156.1a.53 .53 0 0 0-.5 .5 .53 .53 0 0 0 .4 .6"/>
<path d="M101.4 156.1l10.2 6M101.4 155l10.3 5.9M101.4 155l5.1-2.6 10.3 5.9M101.4 155v1.1M101.5 159.5h.1a1.04 1.04 0 0 1 1.2 .4M102.8 160a.94 .94 0 0 0-1.1-.5 .94 .94 0 0 0-.7 .9v.6M103.9 158.7a.38 .38 0 0 1 .3 .3 .38 .38 0 0 1-.3 .4l-2.6 1.3M103.9 158.7v.7M105 155v.1a1.56 1.56 0 0 0 2 .9 1.04 1.04 0 0 0 1.1-.8M105.3 154.4a1.64 1.64 0 0 1 1.6-.5 1.64 1.64 0 0 1 1.2 1.2 1.7 1.7 0 0 1-2.3 .7 .75 .75 0 0 1-.8-.5 .75 .75 0 0 1 .3-.9zM105.8 154.1a1.1 1.1 0 0 1 1.7 .3 1.11 1.11 0 0 1-1.8-.1zM106.1 154.1v.4"/>
<path d="M106.5 159.3v-.2l-5.1 2.6M106.6 159.2l-.1 .1M106.7 159.2l-32.4 16.8M106.7 154.6l.2 .1M106.7 154.6h-.4M106.8 154l.4 .3-.2 .3-.6 .1-.5-.3 .2-.3M106.8 154l-.7 .1M106.8 154l-.1 .6M106.8 159.3l-32.5 16.8M110.1 158a1.93 1.93 0 0 0 2.9 .6l.2-.5M110.5 157.3a1.59 1.59 0 0 1 1.7-.4 1.59 1.59 0 0 1 1 1.4 2.17 2.17 0 0 1-3.1-.1 .85 .85 0 0 1 .4-.9zM110.9 157.1a1.1 1.1 0 0 1 1.7 .3 1.07 1.07 0 0 1-1.8-.1z"/>
<path d="M111.2 157.1v.4M111.9 157l-.7 .1M111.9 157l.4 .3-.1 .3-.7 .1-.4-.3 .1-.3M111.9 157.5l-.5 .1M111.9 157.5l.1 .1M111.9 157v.5M116.6 159.5l.1 .3M116.7 159.8l-43.5 22.5M116.7 159.8v1.8M116.8 158.3l-5.1 2.6M116.8 158.3l-.1 1.1-5.1 2.7M136.1 140.3l-.2 .1"/>
<path d="M136.2 140.5l1.6 1M138.2 141.3l-.4 .2M138.2 141.2v.1M139.1 140.6l-.9 .1M140.7 143.2h.3M142 142l.2 .7 .5 .5M142.7 143.2l2.5 1.5M145.1 142.4a1.48 1.48 0 0 0 2 1l.4-.1a.99 .99 0 0 0 .8-.9M145.2 144.7a1.98 1.98 0 0 1 1 1.6M145.4 141.8a1.59 1.59 0 0 1 1.7-.6 1.59 1.59 0 0 1 1.1 1.5 2.09 2.09 0 0 1-3 0l-.1-.3zM145.9 141.5a1.09 1.09 0 0 1 1.7 .3 1.03 1.03 0 0 1-1.8-.1zM146.2 146.3h.1"/>
<path d="M146.2 141.5v.4M146.6 146l.4 .2M146.9 141.4l.4 .2-.2 .4-.6 .1-.4-.2 .1-.4M146.9 141.4l-.7 .1M146.9 141.9l-.6 .1M146.9 141.9l.2 .1M146.9 141.4v.5M147 145.8v.4M147.8 140.2l-5.1 3M147.8 140.2l2.6 1.5M149.4 144.4a.76 .76 0 0 1 .3 .9 .76 .76 0 0 1-.8 .5l-.8 .1-1-.2M149.7 145v.6a1.79 1.79 0 0 1-2.4 .8l-.3-.2"/>
<path d="M150.4 141.7a2.07 2.07 0 0 1 .9 1.6M150.4 141.7l-5.2 3M151.3 143.3l-5.1 3M32 162.1l-.1 1.8 .1 .4 1.8 1.1M32 162.1l.3 .2M32.3 162.3l.1 .1M32.4 162.4v.9M32.5 160.7v-.9l1.2 1.7-.1 1.5-1.2 .3M32.9 160.4l-.4 .3M33 160.4l-.5 .3M33 164.4l.9-.9 1.3 .7 .7 1.9-.7-.4M33 164.4l.7 .5"/>
<path d="M33.5 161.3l-1.5 .8M33.6 161.3l-1.6 .8M33.6 162.6l-1.2 .7M33.7 161.6l-1.4 .7M33.7 161.7l-1.3 .7M33.7 164.9l.1 .1M33.8 165v.4M34 161.3l1.3 .7 .9-.9-.8-.4v-.6l1.6 .9 .3 .6M34.2 162.1a.84 .84 0 0 1 .7 1.3 .84 .84 0 0 1-.7-1.3zM34.3 163.7l-1.3 .7M35.1 164.1l-1.4 .8M35.2 164.3l-1.4 .7"/>
<path d="M35.2 165.7l-.1 .5 1.6 .9h.2l.1-.2M35.3 160.6l-1.3 .7M35.3 164.6l-1.5 .8M35.5 164l1.1 1.7 .1-.9h.1M35.7 165.4l-.6 .3M35.7 165.5l-.5 .2M36.8 164.8l.3 .2M36.9 163.3l-1.4 .7M37.1 165l-.1 1.9M37.2 163.4l-.5-.3 .1-.9-1.3 .3v1.5M37.3 161.6l-.1 1.8M68.3 179.1h-.1"/>
<path d="M68.3 172.9l-.2 6.1 5.1 2.9M68.3 172.9l5.1 3M68.4 179.1h-.2l-.1 .2-.2 1.9 .5 .2M68.4 172.9l.6-.1 5.1 3M68.4 172.9h-.1M68.4 172.9l5.1 2.9M70.2 176.1a.73 .73 0 0 1 1.1 .5l.1 .3a.5 .5 0 0 1 0 .5 .5 .5 0 0 1-.5 .3l-.6-.6-.2-.5zM71.1 176.3l.3 .5M73.4 175.9l-.2 6M73.5 175.8a.58 .58 0 0 1 .6 0 .58 .58 0 0 1 .3 .7M73.5 175.8l-.1 .1M74.2 179.6l.6 .4"/>
<path d="M74.4 176.5v.1a1.36 1.36 0 0 1 .9 1.3l-1 .6M74.4 176.6l.2 .1a.41 .41 0 0 1-.3 .6M74.4 176.5l-.2 3a.38 .38 0 0 0 .2 .5 .38 .38 0 0 0 .4 0M74.4 176.5l3.6 2.1M74.4 176.9l-.1 .2M75.2 177.3l2.2 1.3M75.3 177.7v.1a1.03 1.03 0 0 1-1 .7M77.4 178.6a.58 .58 0 0 1 .7 0 .58 .58 0 0 1 .2 .6M77.4 178.6l-2.6 1.4M78.3 179.3l-5.1 2.6M78.3 179.2v.1M100.9 161.2v1"/>
<path d="M101.3 160.7a.53 .53 0 0 0-.4 .5 .53 .53 0 0 0 .4 .5M101.3 161.7h.1M101.4 161.7l-.1 .3M101.5 160.7h-.1M101.7 160.5a.45 .45 0 0 0-.5 0 .45 .45 0 0 0-.2 .5M108.4 160.2l-32.8 17M108.8 160.4l-32.8 17M109.2 161.2l-.4-.3-.3-.3 .2 .9M109.7 161l-32.8 16.9M111.3 161.9l-33 17M111.7 160.9l-.1 1.2M115 162.5l.6 .8"/>
<path d="M116.2 163l-43.6 22.5M116.2 163l.3 .2M116.5 163.2l.1 .1M116.5 165.1l-.1 .2-43.6 22.6M116.5 163.2l-43.5 22.5M116.5 165.1l-43.6 22.5M116.6 163.3l-43.6 22.5M116.6 163.3l-.1 1.8M116.7 161.6l-43.6 22.5M67.9 182.8v2.2l1.8 1.1M67.9 182.8l.3 .2M68.2 183l.1 .1"/>
<path d="M68.3 183.1v.9M68.4 181.4v-.9l1.2 1.7-.1 1.5-1.2 .3M68.9 181.2l-.5 .2M68.9 185.1l.9-.9 1.3 .7 .7 1.9-.7-.4M68.9 185.1l.7 .5M69.5 182l-1.6 .8M69.5 183.3l-1.2 .7M69.6 182.5l-1.3 .6M69.6 182.3l-1.4 .7M69.6 185.6l.1 .1M69.7 185.7v.4M69.9 182l1.3 .8 .9-1-.8-.4v-.6l1.6 1 .3 .5"/>
<path d="M69.9 180.5l-.8-.4 .8 1.9M70 180.1l-.1 .4M70.1 182.8a.82 .82 0 0 1 .7 1.3 .82 .82 0 0 1-.7-1.3zM70.2 184.5l-1.3 .6M70.3 180.3l-.4 .2M70.4 180.3l-.5 .3M70.6 180.4a.96 .96 0 0 0 .9 1.1M70.9 184.9l-1.3 .7M71.1 185l-1.4 .7M71.1 186.4l-.1 .5 1.6 .9a.2 .2 0 0 0 .2 0 .2 .2 0 0 0 .1-.2M71.2 181.4l-1.3 .6M71.2 185.3l-1.5 .8"/>
<path d="M71.4 184.8l1.1 1.6 .1-.9M71.5 186.2l-.5 .2M71.6 186.2l-.5 .2M72.6 185.5l.4 .2M72.8 184l-1.4 .8M73 185.7v.1M73 185.8l-.1 1.8M73.1 184.1h-.1l-.4-.2 .1-.9-1.3 .3v1.5M73.2 182.3l-.1 1.8"/>
</g>
<g font-size="7.1">
<text x="203" y="198.7">A</text>
<text x="263.2" y="198.9">E</text>
</g>
<g font-size="4.9">
<text x="207.4" y="175.7">HOPPER/BUCKET ASSEMBLY</text>
<text x="219.8" y="196.7">EML2322L-A-014</text>
</g>
<g font-size="4.2">
<text x="224.2" y="154.8">NOTES:</text>
<text x="224.2" y="158.9">1. DIMS IN INCHES</text>
<text x="224.2" y="163.1">2. QTY: 1</text>
</g>
<g font-size="3.5">
<text x="201.2" y="170.7">TITLE:</text>
<text x="216" y="181.4">MARK YEN</text>
<text x="202" y="190.7">SIZE</text>
<text x="210.6" y="190.6">DWG. NO.</text>
<text x="216" y="186.2">MARK YEN</text>
<text x="262.4" y="190.9">REV</text>
<text x="202.9" y="204.6">SCALE: 2:7</text>
<text x="248.1" y="204.6">SHEET 1 OF 4</text>
</g>
<g font-size="3.2">
<text x="152.7" y="185.7">TOLERANCE UNLESS NOTED</text>
<text x="145.5" y="191.5">DIMENSION</text>
<text x="168.1" y="190.5">PLACES IN DIMENSION</text>
<text x="149.4" y="194.6">TYPE</text>
<text x="169.8" y="194.6">0.0</text>
<text x="179.8" y="194.6">0.00</text>
<text x="190.7" y="194.6">0.000</text>
<text x="144.7" y="199.6">LOCATIONAL</text>
<text x="168.7" y="199.4">0.050</text>
<text x="180.2" y="199.4">0.020</text>
<text x="191.3" y="199.5">0.005</text>
<text x="146.5" y="204.6">ANGULAR</text>
<text x="170.4" y="204.2">5</text>
<text x="181.5" y="204.6">2</text>
<text x="193.1" y="204.6">0.5</text>
<text x="44.2" y="210.4">5</text>
<text x="94.6" y="210.3">4</text>
<text x="143.1" y="210.4">3</text>
<text x="193.2" y="210.3">2</text>
<text x="245.4" y="210.6">1</text>
</g>
<text font-size="3" x="14" y="213.5">SOLIDWORKS Educational Product. For Instructional Use Only.</text>
<g font-size="2.3">
<text x="200.8" y="185.7">DESIGNED</text>
<text x="201" y="180.9">DRAWN</text>
</g>
</svg>
